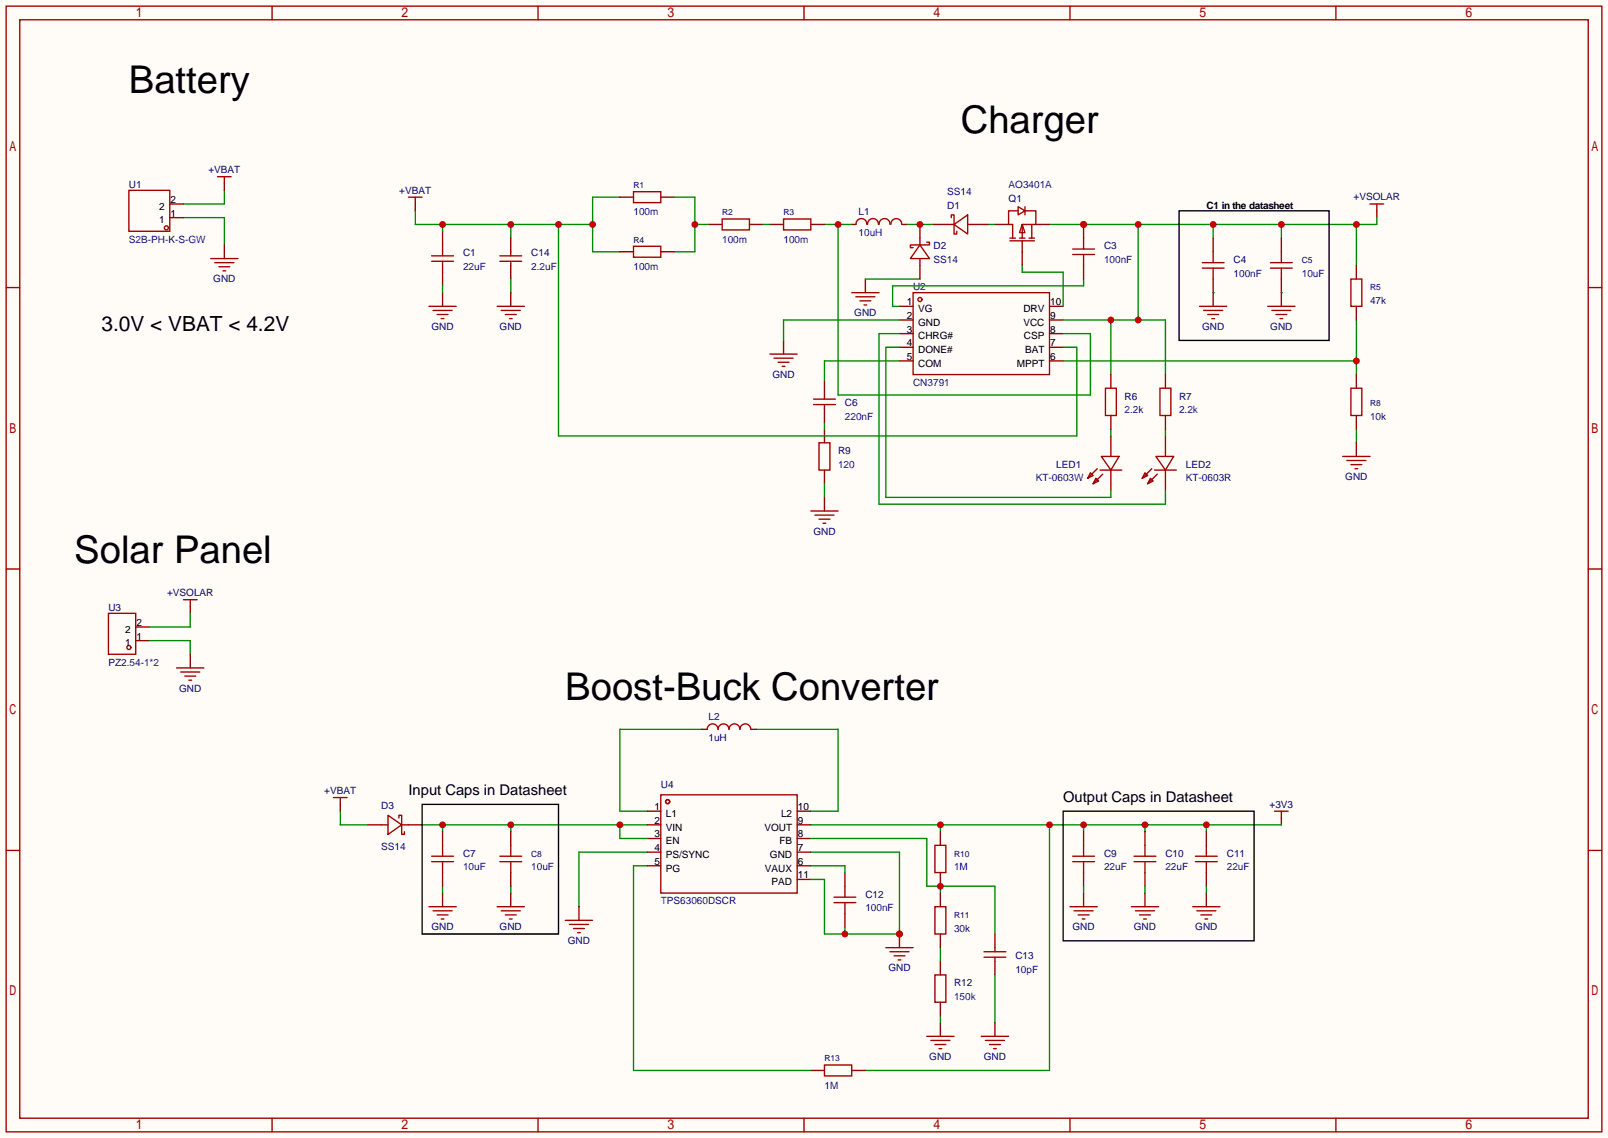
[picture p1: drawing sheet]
<svg xmlns="http://www.w3.org/2000/svg" width="299mm" height="212mm" viewBox="0 0 299 212" stroke-linecap="round" stroke-linejoin="round" font-family="sans-serif">
<path d="M0 0h299.5v211.8h-299.5z" fill="#fffcf7"/>
<g fill="none" stroke="#a10000" stroke-width=".25">
<path d="M1.1 1.1h297.2v209.6h-297.2zM3.7 3.7h292.1v204.5h-292.1zM50.7 1.1v2.6M100.2 1.1v2.6M149.7 1.1v2.6M199.3 1.1v2.6M248.8 1.1v2.6M24 35.4h7.6v7.7h-7.6zM255.1 38h2.6M256.4 38v1.2M1.1 53.5h2.6M170.1 54.5h25.4v15.2h-25.4z"/>
<path d="M295.8 53.5h2.5M1.1 105.9h2.6M34.2 111.6h2.5M35.4 111.6v1.3M295.8 105.9h2.5M1.1 158.3h2.6M237.4 151h2.5M238.6 151v1.3M295.8 158.3h2.5M50.7 208.2v2.5M100.2 208.2v2.5M149.7 208.2v2.5"/>
<path d="M199.3 208.2v2.5M248.8 208.2v2.5"/>
<circle cx="31" cy="42.4" r=".38"/>
<circle cx="171.3" cy="55.8" r=".38"/>
</g>
<path d="M41.8 35.4v2.6h-7.6M34.2 40.5h7.6v5.1M198 59.6h19v10.1M206.9 59.6v10.1M212 41.8v17.8M225.9 41.8v2.5M238.6 41.8v2.5M252.6 41.8v7.6M256.4 40.5v1.3h-60.9M252.6 79.9v2.5" fill="none" stroke="#008700" stroke-width=".25"/>
<g fill="none" stroke="#870000" stroke-width=".25">
<path d="M31.6 38h2.6M256.4 39.2v1.3M31.6 40.5h2.6M167.5 57h2.6M167.5 59.6h2.6M195.5 57h2.5M195.5 59.6h2.5M167.5 62.1h2.6M167.5 64.6h2.6M167.5 67.2h2.6M195.5 62.1h2.5M195.5 64.6h2.5"/>
<path d="M195.5 67.2h2.5M35.4 112.9v1.3M238.6 152.3v1.2"/>
</g>
<g fill="#c00">
<circle cx="206.9" cy="59.6" r=".63"/>
<circle cx="212" cy="59.6" r=".63"/>
<circle cx="212" cy="41.8" r=".63"/>
<circle cx="225.9" cy="41.8" r=".63"/>
<circle cx="238.6" cy="41.8" r=".63"/>
<circle cx="252.6" cy="41.8" r=".63"/>
<circle cx="201.8" cy="41.8" r=".63"/>
</g>
<path d="M252.6 59.6v10.1M198 67.2h54.6" fill="none" stroke="#008700" stroke-width=".25"/>
<circle cx="252.6" cy="67.2" r=".63" fill="#c00"/>
<g fill="none" stroke="#870000" stroke-width=".25">
<path d="M82.4 43.1v2.5M82.4 50.7v2.5M82.4 54.5v2.5M185.3 41.8h2.5M190.4 46.9v2.5M192.9 41.8h2.6M225.9 54.5v2.5M145.9 63.4v2.5M153.5 79.9v2.5M153.5 87.5v2.5M153.5 92.6v2.5M206.9 81.2v3.8"/>
<path d="M206.9 87.5v3.8M217 81.2v3.8M217 87.5v3.8M252.6 82.4v2.6"/>
</g>
<g fill="none" stroke="#a10000" stroke-width=".25">
<path d="M189.6 38.5l1.3 .7-1.3 .8zM189.6 39.2h-1.8v2.6h.8v2.5M190.9 39.2h2v2.6h-2.5v2.5M190.9 38.5v1.5M79.9 57h5.1M80.4 48.6h4.1M80.4 47.6h4.1M80.6 57.8h3.6M81.4 58.5h2M82.2 59.3h.5M82.4 45.6v2M82.4 48.6v2.1"/>
<path d="M188.1 44.8h4.6M188.1 44.3h1M189.9 44.3h1M190.4 41.8l.5 1.5h-1zM190.4 44.8v2.1M191.6 44.3h1.1M192.2 41.8v2.5M223.4 57h5.1M224.2 57.8h3.5M224.9 58.5h2M225.7 59.3h.5M143.4 65.9h5.1"/>
<path d="M144.1 66.7h3.6M144.9 67.4h2M145.7 68.2h.5M151 95.1h5.1M151.8 95.9h3.5M152.5 82.4h2.1v5.1h-2.1zM152.5 96.6h2.1M153.3 97.4h.5M203.1 88l.5 .5-1 .5zM204.1 89l.5 .5-1 .5zM204.3 87.2l-1.7 1.8M204.9 87.5h4"/>
<path d="M205.1 85h3.3l-1.5 2.5zM205.4 88.3l-1.8 1.7M213.2 88l.5 .5-1 .5zM214.2 89l.6 .5-1.1 .5zM214.5 87.2l-1.8 1.8M215 87.5h4.1M215.3 85h3.3l-1.6 2.5zM215.5 88.3l-1.8 1.7M250.1 85h5M250.8 85.7h3.6M251.6 86.5h2M252.3 87.2h.6"/>
</g>
<g fill="none" stroke="#008700" stroke-width=".25">
<path d="M77.3 39.2v2.6h33.1M115.4 36.7h-5v10.2h5M82.4 41.8v1.3M82.4 53.2v1.3M95.1 41.8v2.5M104 41.8v39.4h96.5v-16.6h-2.5M167.5 59.6h-21.6v3.8M168.8 41.8h5.1M184 41.8h1.3M190.4 49.4v1.3h7.6v6.3M201.8 51.9v1.3h-35.6v3.8h1.3M153.5 78.6v1.3"/>
<path d="M167.5 67.2h-14v3.8M167.5 62.1h-3.8v31.8h53.3v-2.6M167.5 64.6h-2.5v28h41.9v-1.3M206.9 79.9v1.3M217 79.9v1.3M153.5 90v2.6"/>
</g>
<path d="M219.6 39.2h27.9v24.2h-27.9z" fill="none" stroke="#000" stroke-width=".25"/>
<g fill="#c00">
<circle cx="82.4" cy="41.8" r=".63"/>
<circle cx="95.1" cy="41.8" r=".63"/>
<circle cx="104" cy="41.8" r=".63"/>
<circle cx="110.4" cy="41.8" r=".63"/>
</g>
<g fill="none" stroke="#870000" stroke-width=".25">
<path d="M41.8 34.2v1.2M77.3 38v1.2M41.8 45.6v2.5M161.2 51.9v2.6M201.8 41.8v2.5M201.8 49.4v2.5M225.9 44.3v2.6M225.9 51.9v2.6M25.3 119.3h2.5M25.3 116.7h2.5M35.4 121.8v2.5M63.4 149.7v1.3"/>
<path d="M157.4 162.4v2.6M157.4 170.1v2.5"/>
</g>
<g fill="none" stroke="#a10000" stroke-width=".25">
<path d="M40.5 32.9h2.6M41.8 32.9v1.3M76.1 36.7h2.5M77.3 36.7v1.3M39.2 48.1h5.1M40 48.9h3.6M40.8 49.7h2M41.5 50.4h.5M158.6 54.5h5.1M159.4 55.2h3.5M160.1 56h2.1M160.9 56.8h.5"/>
<path d="M223.9 48.9h4.1M223.9 49.9h4.1M225.9 46.9v2M225.9 49.9v2M20.2 114.2h5.1v7.6h-5.1zM32.9 124.3h5.1M33.7 125.1h3.5M34.4 125.9h2M35.2 126.6h.5M62.1 148.5h2.5M63.4 148.5v1.2M155.3 168h4.1"/>
<path d="M155.3 167h4.1M157.4 165v2M157.4 168v2.1"/>
<circle cx="24" cy="120.5" r=".38"/>
</g>
<path d="M161.2 51.9h10.1M27.8 119.3h7.6v2.5M35.4 114.2v2.5h-7.6" fill="none" stroke="#008700" stroke-width=".25"/>
<circle cx="201.8" cy="41.8" r=".63" fill="#c00"/>
<g fill="none" stroke="#a10000" stroke-width=".25">
<path d="M176.4 41.8h1.3M177.2 40.5v-.5h.5v3.6h.5v-.5M177.7 41.8l2.5-1.8v3.6zM180.2 41.8h1.3M199.8 47.4h4M199.8 46.4h4M201.8 44.3v2.1M201.8 47.4v2M236.1 57h5.1M236.6 49.9h4.1M236.6 48.9h4.1M236.9 57.8h3.5"/>
<path d="M237.6 58.5h2M238.4 59.3h.5M238.6 46.9v2M238.6 49.9v2M71 153.5h1.3M72.3 151.8l2.5 1.7-2.5 1.8zM74.3 152.3v-.5h.5v3.5h.5v-.5M74.8 153.5h1.3"/>
</g>
<path d="M225.9 54.5h.1M238.6 54.5h.1" fill="none" stroke="#008700" stroke-width=".25"/>
<path d="M171.3 41.8v2.5M171.3 49.4v2.5M173.9 41.8h2.5M181.5 41.8h2.5M238.6 44.3v2.6M238.6 51.9v5.1M68.5 153.5h2.5M76.1 153.5h2.5" fill="none" stroke="#870000" stroke-width=".25"/>
<circle cx="171.3" cy="41.8" r=".63" fill="#c00"/>
<path d="M159.4 41.8a1.01 1.01 0 0 1 1-1.1 1.01 1.01 0 0 1 1 1.1M161.6 41.8a1.01 1.01 0 0 1 1-1.1 1.01 1.01 0 0 1 1 1.1M163.7 41.8a1.01 1.01 0 0 1 1-1.1 1.01 1.01 0 0 1 1 1.1M165.9 41.8a1.01 1.01 0 0 1 1-1.1 1.01 1.01 0 0 1 1 1.1M171.3 45.6l1.8 2.5h-3.6zM171.3 44.3v1.3M171.3 48.1v1.3M172.6 45.1h.5v.5h-3.6v.5h.6M151.5 75.3h4.1M151.5 74.3h4.1M153.5 73.5v.8M153.5 75.3v.8" fill="none" stroke="#a10000" stroke-width=".25"/>
<path d="M158.6 41.8h.8M168 41.8h.8M153.5 71v2.5M153.5 76.1v2.5" fill="none" stroke="#870000" stroke-width=".25"/>
<path d="M153.5 41.8h5.1M156.1 41.8v31.7h47v-11.4h-5.1" fill="none" stroke="#008700" stroke-width=".25"/>
<circle cx="156.1" cy="41.8" r=".63" fill="#c00"/>
<path d="M115.4 36.7h2.6M123.1 36.7h2.5M115.4 46.9h2.6M123.1 46.9h2.5M132 41.8h2.5M139.6 41.8h2.5M143.4 41.8h2.5M151 41.8h2.5" fill="none" stroke="#870000" stroke-width=".25"/>
<path d="M118 35.7h5.1v2h-5.1zM118 45.8h5.1v2.1h-5.1zM134.5 40.8h5.1v2h-5.1zM145.9 40.8h5.1v2h-5.1z" fill="none" stroke="#a10000" stroke-width=".25"/>
<path d="M125.6 36.7h3.8v10.2h-3.8M129.4 41.8h2.6" fill="none" stroke="#008700" stroke-width=".25"/>
<circle cx="129.4" cy="41.8" r=".63" fill="#c00"/>
<g fill="none" stroke="#870000" stroke-width=".25">
<path d="M95.1 44.3v2.6M95.1 49.4v2.5M95.1 54.5v2.5M252.6 49.4v2.5M252.6 57v2.6M206.9 69.7v2.6M206.9 77.3v2.6M217 69.7v2.6M217 77.3v2.6M252.6 69.7v2.6M252.6 77.3v2.6M120.5 151h2.6"/>
<path d="M120.5 153.5h2.6M120.5 156.1h2.6M120.5 158.6h2.6M148.5 151h2.5M148.5 153.5h2.5M148.5 156.1h2.5M148.5 158.6h2.5M120.5 161.2h2.6M148.5 161.2h2.5M148.5 163.7h2.5"/>
</g>
<g fill="none" stroke="#a10000" stroke-width=".25">
<path d="M92.6 57h5.1M93.1 48.6h4.1M93.1 47.6h4.1M93.3 57.8h3.6M94.1 58.5h2M94.9 59.3h.5M95.1 46.9v.7M95.1 48.6v.8M251.6 51.9h2v5.1h-2zM205.9 72.3h2v5h-2zM216 72.3h2.1v5h-2.1zM251.6 72.3h2v5h-2z"/>
<path d="M123.1 148h25.4v18.2h-25.4z"/>
<circle cx="124.3" cy="149.2" r=".38"/>
</g>
<path d="M95.1 51.9v2.6M130.7 135.8h-15.3v15.2h5.1M140.8 135.8h15.3v15.2h-5.1M78.6 153.5h41.9M82.4 153.5v1.3M95.1 153.5v1.3M115.4 153.5v2.6h5.1" fill="none" stroke="#008700" stroke-width=".25"/>
<g fill="#c00">
<circle cx="115.4" cy="153.5" r=".63"/>
<circle cx="95.1" cy="153.5" r=".63"/>
<circle cx="82.4" cy="153.5" r=".63"/>
</g>
<path d="M63.4 151v2.5h5.1M151 158.6h16.5v15.3h-14v-10.2h-2.5M82.4 165v1.2M95.1 165v1.2M151 161.2h6.4v1.2M157.4 172.6v1.3" fill="none" stroke="#008700" stroke-width=".25"/>
<path d="M82.4 166.2v2.6M95.1 166.2v2.6" fill="none" stroke="#870000" stroke-width=".25"/>
<path d="M79.9 168.8h5.1M80.6 169.5h3.6M81.4 170.3h2M82.2 171.1h.5M92.6 168.8h5.1M93.3 169.5h3.6M94.1 170.3h2M94.9 171.1h.5" fill="none" stroke="#a10000" stroke-width=".25"/>
<g fill="#c00">
<circle cx="157.4" cy="173.9" r=".63"/>
<circle cx="167.5" cy="173.9" r=".63"/>
</g>
<path d="M120.5 158.6h-12.7v10.2M151 153.5h87.6M175.1 153.5v1.3M195.5 153.5v45.8h-34.3M201.8 153.5v1.3M213.2 153.5v1.3M224.7 153.5v1.3" fill="none" stroke="#008700" stroke-width=".25"/>
<path d="M107.8 168.8v2.5" fill="none" stroke="#870000" stroke-width=".25"/>
<path d="M105.3 171.3h5.1M106 172.1h3.6M106.8 172.8h2M107.6 173.6h.5" fill="none" stroke="#a10000" stroke-width=".25"/>
<g fill="#c00">
<circle cx="175.1" cy="153.5" r=".63"/>
<circle cx="195.5" cy="153.5" r=".63"/>
<circle cx="201.8" cy="153.5" r=".63"/>
<circle cx="213.2" cy="153.5" r=".63"/>
<circle cx="224.7" cy="153.5" r=".63"/>
</g>
<path d="M175.1 154.8v2.6M175.1 162.4v2.6M151 199.3h2.5M158.6 199.3h2.6" fill="none" stroke="#870000" stroke-width=".25"/>
<path d="M174.1 157.4h2v5h-2zM153.5 198.2h5.1v2.1h-5.1z" fill="none" stroke="#a10000" stroke-width=".25"/>
<path d="M151 156.1h21.6v8.9h12.7v8.9M175.1 165v1.2" fill="none" stroke="#008700" stroke-width=".25"/>
<circle cx="175.1" cy="165" r=".63" fill="#c00"/>
<g fill="none" stroke="#a10000" stroke-width=".25">
<path d="M80.4 159.4h4.1M82.4 157.4v2M93.1 159.4h4.1M95.1 157.4v2M199.8 159.4h4M201.8 157.4v2M211.2 159.4h4.1M213.2 157.4v2M222.6 159.4h4.1M224.7 157.4v2M80.4 160.4h4.1M82.4 160.4v2"/>
<path d="M93.1 160.4h4.1M95.1 160.4v2M183.3 178.2h4M183.3 177.2h4M185.3 176.4v.8M185.3 178.2v.7M199.3 168.8h5M199.8 160.4h4M200 169.5h3.6M200.8 170.3h2M201.5 171.1h.6M201.8 160.4v2"/>
<path d="M210.7 168.8h5.1M211.2 160.4h4.1M211.5 169.5h3.5M212.2 170.3h2M213 171.1h.5M213.2 160.4v2M222.1 168.8h5.1M222.6 160.4h4.1M222.9 169.5h3.5M223.6 170.3h2.1M224.4 171.1h.5M224.7 160.4v2"/>
<path d="M172.6 192.9h5.1M173.4 193.7h3.5M174.1 194.4h2M174.9 195.2h.5M182.8 192.9h5M183.5 193.7h3.6M184.3 194.4h2M185 195.2h.5"/>
</g>
<g fill="none" stroke="#870000" stroke-width=".25">
<path d="M82.4 154.8v2.6M95.1 154.8v2.6M201.8 154.8v2.6M213.2 154.8v2.6M224.7 154.8v2.6M82.4 162.4v2.6M95.1 162.4v2.6M167.5 173.9v2.5M185.3 173.9v2.5M185.3 178.9v2.6M201.8 162.4v2.6M201.8 166.2v2.6"/>
<path d="M213.2 162.4v2.6M213.2 166.2v2.6M224.7 162.4v2.6M224.7 166.2v2.6M175.1 190.4v2.5M185.3 190.4v2.5"/>
</g>
<path d="M120.5 161.2h-2.5v38.1h33M175.1 176.4v2.5M201.8 165v1.2M213.2 165v1.2M224.7 165v1.2M175.1 189.1v1.3M185.3 181.5v8.9" fill="none" stroke="#008700" stroke-width=".25"/>
<path d="M78.6 149.7h25.4v24.2h-25.4zM198 151h35.6v24.1h-35.6z" fill="none" stroke="#000" stroke-width=".25"/>
<circle cx="167.5" cy="173.9" r=".63" fill="#c00"/>
<path d="M131.7 135.8a1.02 1.02 0 0 1 1-1.1 1.02 1.02 0 0 1 1 1.1 1.02 1.02 0 0 1 1-1.1 1.02 1.02 0 0 1 1.1 1.1 1.02 1.02 0 0 1 1-1.1 1.02 1.02 0 0 1 1 1.1 1.02 1.02 0 0 1 1-1.1 1.02 1.02 0 0 1 1 1.1M165 176.4h5.1M165.7 177.2h3.6M166.5 177.9h2M167.3 178.7h.5M174.1 168.8h2v5.1h-2zM174.1 181.5h2v5.1h-2z" fill="none" stroke="#a10000" stroke-width=".25"/>
<path d="M130.7 135.8h1M139.8 135.8h1M175.1 166.2v2.6M175.1 173.9v2.5M175.1 178.9v2.6M175.1 186.6v2.5" fill="none" stroke="#870000" stroke-width=".25"/>
<path d="M142.1 41.8h1.3" fill="none" stroke="#008700" stroke-width=".25"/>
<g font-size="7.1">
<text x="24" y="17.2">Battery</text>
<text x="178.9" y="24.8">Charger</text>
<text x="13.8" y="104.9">Solar Panel</text>
<text x="105.3" y="130.3">Boost-Buck Converter</text>
</g>
<text font-size="3.9" x="18.9" y="61.7">3.0V &lt; VBAT &lt; 4.2V</text>
<g font-size="2.8">
<text x="76.1" y="148">Input Caps in Datasheet</text>
<text x="198" y="149.3">Output Caps in Datasheet</text>
</g>
<g font-size="1.9" fill="#000080">
<text x="24" y="35">U1</text>
<text x="38.8" y="32.2">+VBAT</text>
<text x="74.4" y="36">+VBAT</text>
<text x="159.9" y="40.1">L1</text>
<text x="176.4" y="38.8">D1</text>
<text x="187.8" y="37.5">Q1</text>
<text x="252.1" y="37.3">+VSOLAR</text>
<text x="86.2" y="47.7">C1</text>
<text x="98.9" y="47.7">C14</text>
<text x="173.9" y="46.4">D2</text>
<text x="205.6" y="46.4">C3</text>
<text x="39.7" y="52.5">GND</text>
<text x="229.7" y="49">C4</text>
<text x="159.1" y="58.9">GND</text>
<text x="170.1" y="54.1">U2</text>
<text x="80.4" y="61.4">GND</text>
<text x="93.1" y="61.4">GND</text>
<text x="223.9" y="61.4">GND</text>
<text x="236.6" y="61.4">GND</text>
<text x="143.9" y="70.3">GND</text>
<text x="157.4" y="75.6">C6</text>
<text x="209.4" y="74.4">R6</text>
<text x="219.6" y="74.4">R7</text>
<text x="156.1" y="84.5">R9</text>
<text x="196.7" y="87.1">LED1</text>
<text x="220.9" y="87.1">LED2</text>
<text x="250.5" y="89.4">GND</text>
<text x="151.5" y="99.5">GND</text>
<text x="20.2" y="113.7">U3</text>
<text x="31.1" y="111">+VSOLAR</text>
<text x="33.4" y="128.7">GND</text>
<text x="132" y="134.1">L2</text>
<text x="60.4" y="147.8">+VBAT</text>
<text x="123.1" y="146.8">U4</text>
<text x="71" y="150.6">D3</text>
<text x="236.4" y="150.3">+3V3</text>
<text x="86.2" y="159.5">C7</text>
<text x="205.6" y="159.5">C9</text>
<text x="217" y="159.5">C10</text>
<text x="228.5" y="159.5">C11</text>
<text x="161.2" y="167.1">C12</text>
<text x="80.4" y="173.2">GND</text>
<text x="93.1" y="173.2">GND</text>
<text x="199.7" y="173.2">GND</text>
<text x="211.2" y="173.2">GND</text>
<text x="222.6" y="173.2">GND</text>
<text x="105.8" y="175.7">GND</text>
<text x="189.1" y="178.5">C13</text>
<text x="165.4" y="180.8">GND</text>
<text x="177.7" y="183.6">R12</text>
<text x="173.1" y="197.3">GND</text>
<text x="183.2" y="197.3">GND</text>
</g>
<g font-size="1.9" fill="#00f">
<text x="187.8" y="35">AO3401A</text>
<text x="118" y="40.1">100m</text>
<text x="176.4" y="36.3">SS14</text>
<text x="24" y="45.2">S2B-PH-K-S-GW</text>
<text x="134.5" y="45.2">100m</text>
<text x="145.9" y="45.2">100m</text>
<text x="159.9" y="43.9">10uH</text>
<text x="86.2" y="50.2">22uF</text>
<text x="98.9" y="50.2">2.2uF</text>
<text x="118" y="50.2">100m</text>
<text x="173.9" y="49">SS14</text>
<text x="205.6" y="49">100nF</text>
<text x="229.7" y="51.5">100nF</text>
<text x="242.4" y="51.5">10uF</text>
<text x="255.1" y="56.6">47k</text>
<text x="170.1" y="71.8">CN3791</text>
<text x="209.4" y="76.9">2.2k</text>
<text x="219.6" y="76.9">2.2k</text>
<text x="157.4" y="78.2">220nF</text>
<text x="255.1" y="78.2">10k</text>
<text x="156.1" y="87.1">120</text>
<text x="192.9" y="89.6">KT-0603W</text>
<text x="220.9" y="89.6">KT-0603R</text>
<text x="20.2" y="123.9">PZ2.54-1*2</text>
<text x="132" y="137.9">1uH</text>
<text x="71" y="158.2">SS14</text>
<text x="86.2" y="162">10uF</text>
<text x="98.9" y="162">10uF</text>
<text x="177.7" y="162">1M</text>
<text x="205.6" y="162">22uF</text>
<text x="217" y="162">22uF</text>
<text x="228.5" y="162">22uF</text>
<text x="123.1" y="168.4">TPS63060DSCR</text>
<text x="161.2" y="169.6">100nF</text>
<text x="177.7" y="173.4">30k</text>
<text x="189.1" y="181.1">10pF</text>
<text x="177.7" y="186.1">150k</text>
<text x="153.5" y="202.6">1M</text>
</g>
<g font-size="1.9">
<text x="29.6" y="41.6">1</text>
<text x="29.6" y="39.1">2</text>
<text x="31.7" y="40.3">1</text>
<text x="31.7" y="37.8">2</text>
<text x="224.7" y="38.8">C1 in the datasheet</text>
<text x="168.9" y="56.8">1</text>
<text x="168.9" y="59.4">2</text>
<text x="171" y="58.1">VG</text>
<text x="190.6" y="58.1">DRV</text>
<text x="195.6" y="59.4">9</text>
<text x="195.6" y="56.8">10</text>
<text x="168.9" y="61.9">3</text>
<text x="168.9" y="64.5">4</text>
<text x="171" y="60.6">GND</text>
<text x="171" y="63.2">CHRG#</text>
<text x="171" y="65.7">DONE#</text>
<text x="190.6" y="60.6">VCC</text>
<text x="190.7" y="63.2">CSP</text>
<text x="190.9" y="65.7">BAT</text>
<text x="195.6" y="64.5">7</text>
<text x="195.6" y="61.9">8</text>
<text x="168.9" y="67">5</text>
<text x="171" y="68.3">COM</text>
<text x="189.3" y="68.3">MPPT</text>
<text x="195.6" y="67">6</text>
<text x="23.3" y="117.8">2</text>
<text x="25.4" y="119.1">1</text>
<text x="25.4" y="116.5">2</text>
<text x="23.3" y="120.3">1</text>
<text x="121.9" y="150.8">1</text>
<text x="121.9" y="153.4">2</text>
<text x="121.9" y="155.9">3</text>
<text x="124" y="152.1">L1</text>
<text x="124" y="154.6">VIN</text>
<text x="142.3" y="154.6">VOUT</text>
<text x="145.5" y="152.1">L2</text>
<text x="148.6" y="155.9">8</text>
<text x="148.6" y="153.4">9</text>
<text x="148.6" y="150.8">10</text>
<text x="121.9" y="158.4">4</text>
<text x="121.9" y="161">5</text>
<text x="124" y="157.2">EN</text>
<text x="124" y="159.7">PS/SYNC</text>
<text x="143.4" y="159.7">GND</text>
<text x="145.1" y="157.2">FB</text>
<text x="148.6" y="161">6</text>
<text x="148.6" y="158.4">7</text>
<text x="124" y="162.2">PG</text>
<text x="142.5" y="162.2">VAUX</text>
<text x="143.7" y="164.8">PAD</text>
<text x="148.6" y="163.5">11</text>
</g>
<g font-size="1.6" fill="#000080">
<text x="118" y="35">R1</text>
<text x="134.5" y="40.1">R2</text>
<text x="145.9" y="40.1">R3</text>
<text x="118" y="45.2">R4</text>
<text x="242.4" y="49">C5</text>
<text x="255.1" y="54.1">R5</text>
<text x="255.1" y="75.6">R8</text>
<text x="98.9" y="159.5">C8</text>
<text x="177.7" y="159.5">R10</text>
<text x="177.7" y="170.9">R11</text>
<text x="153.5" y="197.6">R13</text>
</g>
</svg>
